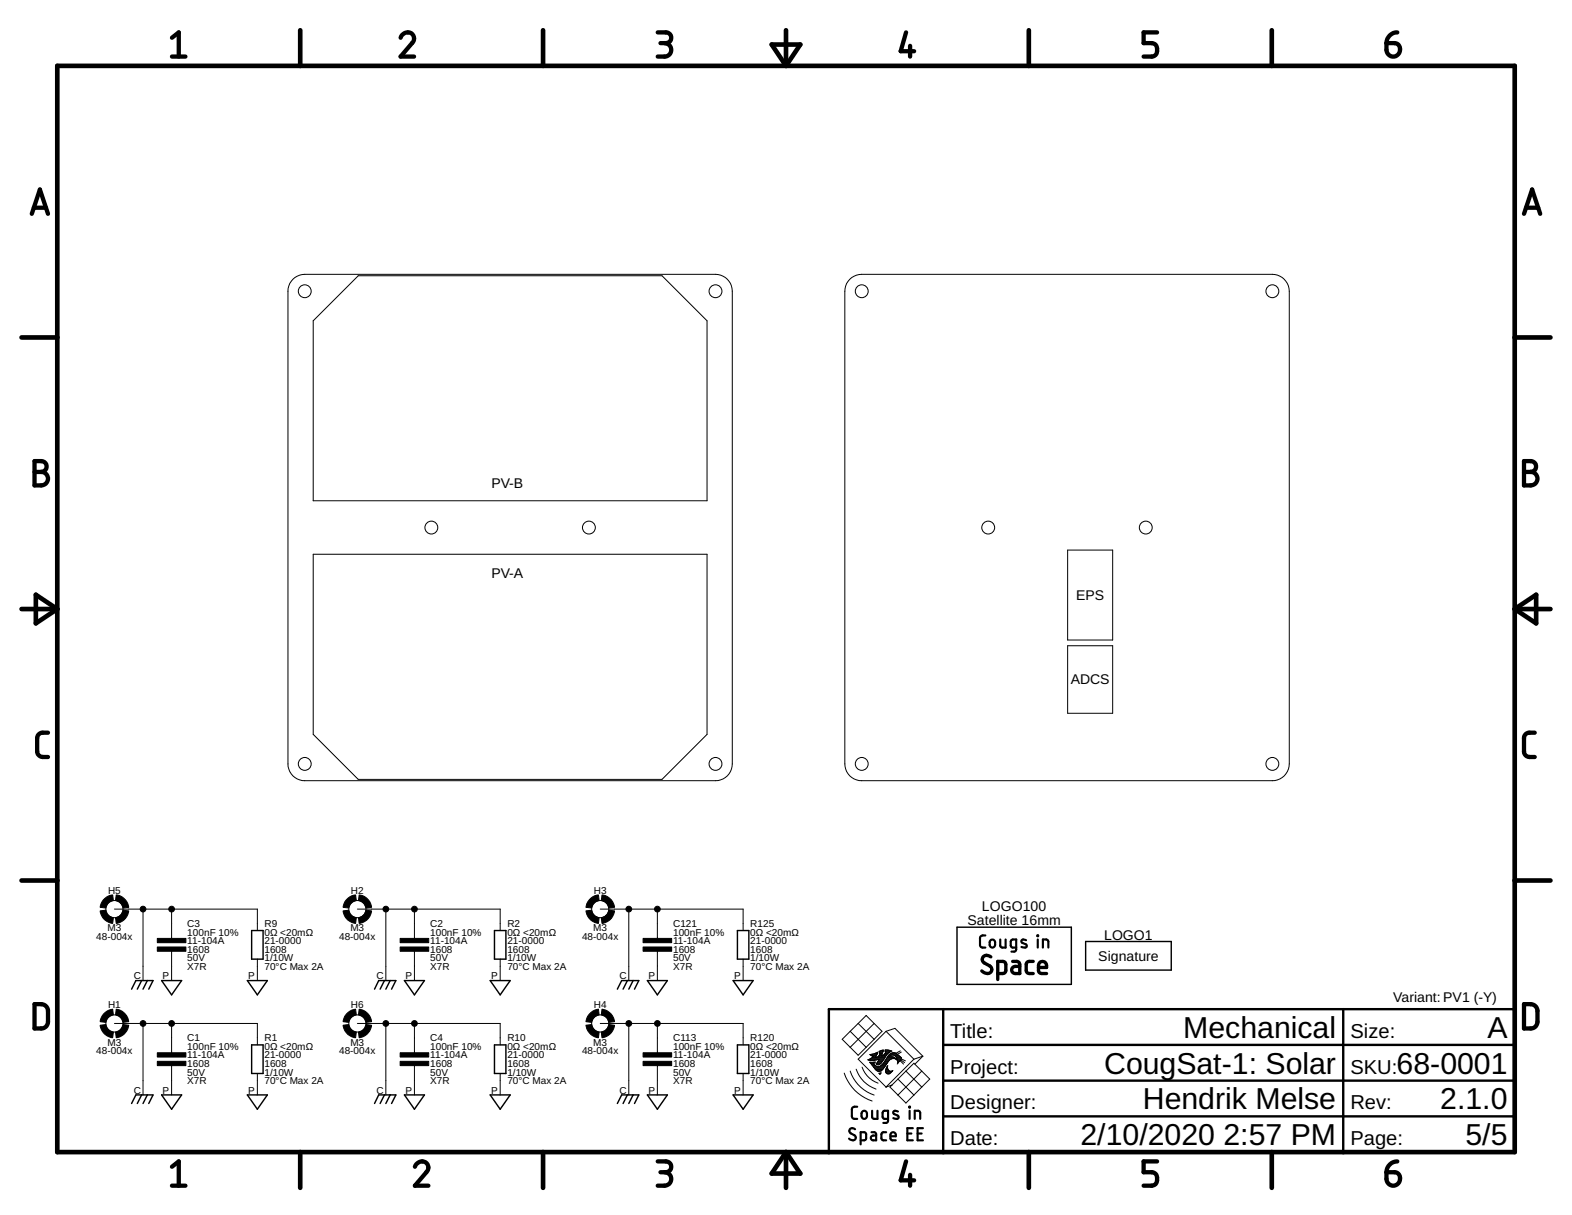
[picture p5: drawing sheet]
<svg xmlns="http://www.w3.org/2000/svg" width="279mm" height="216mm" viewBox="0 0 279 216" stroke-linecap="round" stroke-linejoin="round" font-family="sans-serif">
<g fill="none" stroke="#000" stroke-width=".18">
<path d="M52 49.6a3.1 3.1 0 0 1 2.2-.9h73a3 3 0 0 1 3 3.1v83.9a2.96 2.96 0 0 1-3 3h-73a2.96 2.96 0 0 1-3-3v-83.9a3 3 0 0 1 .8-2.2zM63.7 49h54l8 8v32h-70v-32zM151 49.6a3.1 3.1 0 0 1 2.2-.9h72.9a3 3 0 0 1 3.1 3.1v83.9a3 3 0 0 1-3.1 3h-72.9a2.96 2.96 0 0 1-3-3v-83.9a3 3 0 0 1 .8-2.2zM55.7 98.5h70v32l-8 8h-54l-8-8zM189.8 97.7h8v16h-8zM189.8 114.7h8v12h-8zM20.3 161.5h25.4v3.9M25.4 161.5v12.7M30.5 161.5v5.3M30.5 169v5.2M45.7 170.4v3.8M63.5 161.5h25.4v3.9"/>
<path d="M68.6 161.5v12.7M73.7 161.5v5.3M73.7 169v5.2M88.9 170.4v3.8M106.7 161.5h25.4v3.9M111.8 161.5v12.7M116.8 161.5v5.3M116.8 169v5.2M132.1 170.4v3.8M20.3 181.9h25.4v3.8M25.4 181.9v12.7M30.5 181.9v5.2"/>
<path d="M30.5 189.4v5.2M45.7 190.8v3.8M63.5 181.9h25.4v3.8M68.6 181.9v12.7M73.7 181.9v5.2M73.7 189.4v5.2M88.9 190.8v3.8M106.7 181.9h25.4v3.8M111.8 181.9v12.7M116.8 181.9v5.2M116.8 189.4v5.2M132.1 190.8v3.8"/>
<path d="M150.1 190.7a7.7 7.7 0 0 0 4.9 4.9M151.1 190.3a6.7 6.7 0 0 0 4.3 4.3M151.1 183.3l-1.4 1.4 2.8 2.8 2.9-2.8M151.1 183.3l2.8 2.8M152.2 190a5.6 5.6 0 0 0 3.5 3.5M152.5 181.9l1.4-1.5 2.9 2.9-1.4 1.4M152.5 181.9l-1.4 1.4M152.5 181.9l2.9 2.8M153.2 189.6a4.6 4.6 0 0 0 2.9 2.9M154.3 188.3h1.7M154.5 188.4h1M154.6 188.2h2.5"/>
<path d="M154.7 188.9h.7M154.7 187.5h1.1M154.8 189h.5M154.8 188h2.4M154.9 189.1h.4M154.9 187.6h.8M155 187.3h.9M155 188l-.8 .3 .8 .2 1.3-.3-.4 .7M155 189.2h.4M155 187.9h.7M155.1 189.4h.5M155.1 187.8l-.1 .2"/>
<path d="M155.1 187.7h.6M155.1 187.8h.6M155.2 189.5h.6M155.2 188.8h.3M155.2 189.6h2M155.3 189.7h1.8M155.4 181.9l-4.3 4.2M155.4 187.2h.6M155.4 188.9l.2-.2-1 .1a4 4 0 0 0 1.6 1.6l.4-.1M155.4 188.9l-.1 .1v.1M155.4 189.8h1.7M155.5 189.9h1.5"/>
<path d="M155.6 190.1h1.3M155.7 187.1h.3M155.7 187.9h1.6M155.7 190.2h1M155.7 187.6v.4M155.7 189h.8M155.8 189.1h.6M155.9 188.9h.7M155.9 190.3h.7M155.9 187h.1M156 187v.3l-.3 .3M156 187l-1.4 .4 .6 .3-.1 .1"/>
<path d="M156 188.8h.7M156 187.8h1.4M156 188.6h.8M156.1 188.5h.8M156.1 187.7h1.3M156.2 188.4h.8M156.2 187.6l-.5 .4M156.2 188.3h.9M156.2 187.6h.6M156.3 186.9h.7M156.3 190.8h.2M156.3 187.1h.5"/>
<path d="M156.3 187h.5M156.3 187.5h.5M156.4 187.3h.4M156.4 190.9h.1M156.4 189.5h.9M156.4 187.2h.4M156.4 186.8h.6M156.5 190.8l-.1 .1M156.6 190.6h.1M156.6 189.4h.8M156.6 190.6l-.4 .1 .2 .2M156.6 190.6l-.1 .2"/>
<path d="M156.7 189.2h.8M156.8 186.6h.2M156.8 187.2v.3M156.8 189.1h.7M156.9 187.6h.6M157 189h.6M157 186.9h-.2v.3M157 186.9v-.3l-.7 .2v.4l.1-.1-.2 .5M157 188.9h.7M157 187.5h.6M157.1 188.8h.7M157.2 187.3h.5"/>
<path d="M157.2 188.6h.7M157.3 187.2h.5M157.3 188.5h.7M157.3 186.8h1.1M157.3 186.6h.7M157.3 189.5l-.7 .8M157.4 188.4h.7M157.4 187.1h.5M157.4 190.4h1.1M157.4 190.3h.7M157.4 190.2v.3l.2 .3M157.4 190.2h.5"/>
<path d="M157.4 187h.7M157.4 190.5h1M157.4 190.1h.4M157.4 188.3h.8M157.5 190l-.1 .2M157.5 186.9h.8M157.5 183.3l4.9 4.9M157.5 183.3l-5 4.9 5 5M157.5 183.3l1.6-.6 4.9 5M157.5 189.9h.3M157.5 190.6h.8M157.5 188.2h1"/>
<path d="M157.5 189.8v.2M157.5 189.8h.3M157.6 189.7h.1M157.6 187.5l-1.1 1.5a.48 .48 0 0 1-.8 0l.2-.1M157.6 188h1.5M157.6 189.6l.2-.2v.7M157.6 189.6l-.1 .2M157.6 189.6h.1M157.6 190.8h.5M157.6 187.9h1.4M157.7 189.5h.1M157.7 188.9l-.4 .6"/>
<path d="M157.7 187.8h1M157.7 187.8a2.93 2.93 0 0 1-1.6 1.7h-.2l-.6-.4M157.8 187.2l-.2 .3M157.8 187.2l.7-.4-1.2-.2a.79 .79 0 0 1-.5 1v-.1M157.8 187.7h.4M157.8 190.1l.1 .1M157.9 190.2l.3 .2 .4-.1M157.9 187.6h.4M158 187.5h.6M158 187.5l-.3 .3M158.1 188.4l-.4 .5M158.1 187.3h1.4"/>
<path d="M158.2 190.8h-.6M158.3 187.2h1M158.5 190.4l-.3 .4M158.5 187.1h.6M158.6 190.3l.1-.1-.2 .2M158.6 190.3h.1M158.7 187.5h.9M159 187.6h.8M159.2 187.7h.7M159.2 188.2h.1M159.2 187.7l.2 .3M159.2 187.7l-.3-.2a.71 .71 0 0 0-.8 .3h.6l.6 .4-.6-.1-.6 .3"/>
<path d="M159.2 187.1h-.6l-.6 .4M159.2 187.1l.8 .7M159.3 187.8h.8M159.3 188.2l.2 .2M159.3 188.2h.1M159.3 188.3h.8M159.3 187.9h.9M159.4 188h.8M159.4 188v.2h-.1M159.4 188.2h.8M159.5 188.4h.5M159.5 188.4l.1 .5"/>
<path d="M159.5 188.5h.5M159.6 188.9l-.1 .2M159.6 188.6h.2M159.6 188.9h.1M159.6 191.7l2.8 2.9M159.6 188.8h.1M159.9 188.6l-.3 .3M160 188.5l.6 .6M160 188.5l-.1 .1M160 186.7l-.8 .5M160 187.8l.2 .1M160.1 188.3l.7 .5"/>
<path d="M160.2 188.2l.7 .3M160.2 186.9l-.7 .5M160.2 187.9l-.2 .6M161 190.3l1.4-1.4 2.8 2.8-1.4 1.5M161 190.3l-2.8 2.9 2.8 2.8 1.4-1.4M161 190.3l2.8 2.9M162.4 188.2l-4.9 5 1-.4M163.8 193.2l-1.4 1.4M163.8 190.3l-4.2 4.3M164 187.7l-1.6 .5M164 187.7l-1.4 1.4"/>
<circle cx="54.2" cy="51.8" r="1.14"/>
<circle cx="127.2" cy="51.8" r="1.14"/>
<circle cx="153.2" cy="51.8" r="1.14"/>
<circle cx="226.1" cy="51.8" r="1.14"/>
<circle cx="76.7" cy="93.7" r="1.14"/>
<circle cx="104.7" cy="93.7" r="1.14"/>
<circle cx="175.6" cy="93.7" r="1.14"/>
<circle cx="203.6" cy="93.7" r="1.14"/>
<circle cx="54.2" cy="135.7" r="1.14"/>
<circle cx="127.2" cy="135.7" r="1.14"/>
<circle cx="153.2" cy="135.7" r="1.14"/>
<circle cx="226.1" cy="135.7" r="1.14"/>
<circle cx="20.3" cy="161.5" r="1.52"/>
<circle cx="63.5" cy="161.5" r="1.52"/>
<circle cx="106.7" cy="161.5" r="1.52"/>
<circle cx="20.3" cy="181.9" r="1.52"/>
<circle cx="63.5" cy="181.9" r="1.52"/>
<circle cx="106.7" cy="181.9" r="1.52"/>
</g>
<g fill="none" stroke="#000" stroke-width=".83">
<path d="M10.2 11.7h259v193h-259zM53.4 5.4v6.3M96.5 5.4v6.3M137.2 7.9h5l-2.5 3.8zM139.7 5.4v6.3M182.9 5.4v6.3M226 5.4v6.3M3.8 60h6.4M269.2 60h6.4M3.8 108.2h6.4M6.4 105.7l3.8 2.5-3.8 2.6zM269.2 108.2h6.4"/>
<path d="M269.2 108.2l3.8-2.5v5.1zM3.8 156.5h6.4M269.2 156.5h6.4M53.4 204.7v6.4M96.5 204.7v6.4M139.7 204.7v6.4M139.7 204.7l2.5 3.8h-5zM182.9 204.7v6.4M226 204.7v6.4"/>
</g>
<g fill="none" stroke="#000" stroke-width=".76">
<path d="M30.6 6.7l1.2-.9v4.3M30.6 10.1h2.4M71.2 6.7a1.18 1.18 0 0 1 1.6-.9 1.18 1.18 0 0 1 .6 1.7l-2.2 2.6h2.4M116.9 5.8h1.4a.95 .95 0 0 1 1 .9 .95 .95 0 0 1-1 1h-.9M118.1 7.7a1.2 1.2 0 0 1 1.2 1.2 1.2 1.2 0 0 1-1.2 1.2h-1.2M161 5.8l-.9 3.3h2.4M161.8 8.1v2M205.7 5.8h-2.4v1.9h1.4a1.22 1.22 0 0 1 1 1.2 1.22 1.22 0 0 1-1 1.2h-1.4M246.4 7.7h1.5a1.2 1.2 0 0 1 .9 1.3 1.2 1.2 0 0 1-1.2 1 1.2 1.2 0 0 1-1.2-1.1zM248.3 5.8a1.92 1.92 0 0 0-1.9 1.9M5.7 38l1.4-4.3 1.4 4.3M6 36.9h2.2"/>
<path d="M270.9 38l1.4-4.3 1.4 4.3M271.2 36.9h2.2M6.1 81.9h1.2a.96 .96 0 0 1 1 1 .96 .96 0 0 1-1 1 1.2 1.2 0 0 1 1.2 1.2 1.2 1.2 0 0 1-1.2 1.2h-1.2zM6.1 83.9h1.2M270.9 81.9h1.2a.96 .96 0 0 1 .9 1 .96 .96 0 0 1-.9 1 1.2 1.2 0 0 1 1.2 1.2 1.2 1.2 0 0 1-1.2 1.2h-1.2zM270.9 83.9h1.2M8.5 130.2a1.65 1.65 0 0 0-1.6 .3l-.3 .6v2.4a1.01 1.01 0 0 0 1 1h.9M272.8 130.2a1.65 1.65 0 0 0-1.7 .3l-.2 .6v2.7l.2 .4a1.71 1.71 0 0 0 1.7 .3M6.1 178.4a2.43 2.43 0 0 1 2 .3l.3 .4 .1 .5v2.2l-.4 .7a2.35 2.35 0 0 1-2 .3zM270.9 178.4a2.43 2.43 0 0 1 1.9 .3l.3 .4 .2 .5-.1 2.2-.4 .7a2.35 2.35 0 0 1-1.9 .3zM30.6 207.3l1.2-.9v4.3M30.6 210.7h2.4"/>
<path d="M73.7 207.3a1.19 1.19 0 0 1 1.5-.9 1.19 1.19 0 0 1 .9 1.5l-2.4 2.8h2.4M116.9 206.4h1.4a.96 .96 0 0 1 1 .9 .96 .96 0 0 1-1 1h-.9M118.1 208.3a1.2 1.2 0 0 1 1.2 1.2 1.2 1.2 0 0 1-1.2 1.2h-1.2M161 206.4l-.9 3.3h2.4M161.8 208.8v1.9M205.7 206.4h-2.4v1.9h1.4a1.22 1.22 0 0 1 1 1.2 1.22 1.22 0 0 1-1 1.2h-1.4M246.4 208.3h1.5a1.2 1.2 0 0 1 .9 1.3 1.2 1.2 0 0 1-1.2 1.1 1.2 1.2 0 0 1-1.2-1.2zM248.3 206.4a1.95 1.95 0 0 0-1.9 1.9"/>
</g>
<path d="M167.6 179.3v25.4M238.7 179.3v25.4M269.2 179.3h-121.9v25.4M167.6 198.4h101.6M167.6 192h101.6M167.6 185.7h101.6" fill="none" stroke="#000" stroke-width=".42"/>
<g fill="none" stroke="#000" stroke-width=".38">
<path d="M175.1 166.2h-.5a.47 .47 0 0 0-.4 .5l.1 1.5 .2 .2h.6M176.1 167h.4l.2 .1 .2 .8a.49 .49 0 0 1-.5 .5 .49 .49 0 0 1-.5-.5v-.6zM177.8 166.9v1.3l.3 .2h.6v-1.5M180.6 168.4l-.9-.1-.1-.3 .1-1 .9-.1v2l-.2 .2h-.6M182.4 167.1a.54 .54 0 0 0-.9 .1l.1 .3 .9 .5a.28 .28 0 0 1-.3 .4l-.7-.1M184.4 166.2h.1v.1h-.1zM184.4 166.9v1.5M185.4 168.4v-1.5l.8 .1 .1 1.4M152.4 196.7h-.5a.47 .47 0 0 0-.5 .4l.1 1.5 .2 .2h.7M153.2 197.5l.5-.1a.81 .81 0 0 1 0 1.4h-.3l-.2-.3-.1-.6zM155 197.4v1.2l.4 .2h.6v-1.4M157.8 198.8h-.7l-.2-.2v-.9l.2-.3h.7v1.8l-.2 .3h-.6"/>
<path d="M159.6 197.5a.54 .54 0 0 0-.9 .1l.1 .3 .9 .4v.4a.75 .75 0 0 1-.9 0M161.6 196.7h.1v.1h-.1zM161.7 197.4v1.4M162.6 198.8v-1.4l.8 .1 .2 1.3M152 200.7a.54 .54 0 0 0-.8-.1 .54 .54 0 0 0 0 .8l.7 .3a.49 .49 0 0 1 .1 .7 .49 .49 0 0 1-.6 .2l-.5-.3M153 202.6h.7l.2-.2v-1l-.2-.2h-.7v2.1M154.9 201.2h.6l.2 .2v1.2h-.5a.42 .42 0 0 1-.4-.4 .42 .42 0 0 1 .4-.4h.5M157.5 201.2h-.6l-.2 .3 .1 1 .7 .1M158.3 201.9h.9a.5 .5 0 0 0-.3-.7 .5 .5 0 0 0-.6 .5l.1 .8 .8 .1M161.3 201.4h.7M162.2 200.5h-.9v2.1h.9M163.1 201.4h.7"/>
<path d="M164 200.5h-.9v2.1h.9"/>
</g>
<path d="M176.1 170a.85 .85 0 0 0-1-.2 .85 .85 0 0 0-.5 .9l.3 .4 1 .5a.77 .77 0 0 1 .2 1.2 .77 .77 0 0 1-1.1 .1l-.5-.4M177.3 173l1.3-.1 .2-.3v-1.2a.51 .51 0 0 0-.6-.6h-.9v3.3M180 170.8l.9 .1 .2 .1 .2 .4v1.6h-.9a.64 .64 0 0 1-.6-.6 .64 .64 0 0 1 .6-.7h.9M183.6 170.8l-.8 .1-.3 .1-.1 .4 .1 1.4 .4 .2h.7M184.6 171.9h1.4a.75 .75 0 0 0-.5-1 .75 .75 0 0 0-.9 .7l.1 1.2 .4 .2h.9" fill="none" stroke="#000" stroke-width=".59"/>
<g fill="none" stroke="#000" stroke-width=".25">
<path d="M23.4 175.8l.8-1.6h3l-.8 1.6M25.2 174.2l-.8 1.6M26.2 174.2l-.8 1.6M28.7 174.2h3.6l-1.8 2.6zM44 174.2h3.5l-1.8 2.6zM44.7 165.4h2.1v5h-2.1zM66.6 175.8l.7-1.6h3.1l-.8 1.6M68.3 174.2l-.7 1.6M69.3 174.2l-.7 1.6M71.9 174.2h3.5l-1.7 2.6zM87.1 174.2h3.6l-1.8 2.6zM87.9 165.4h2v5h-2z"/>
<path d="M109.7 175.8l.8-1.6h3l-.7 1.6M111.5 174.2l-.8 1.6M112.5 174.2l-.7 1.6M115.1 174.2h3.5l-1.8 2.6zM130.3 174.2h3.6l-1.8 2.6zM131.1 165.4h2v5h-2zM170.1 164.8h20.3v10.1h-20.3zM193 167.3h15.2v5.1h-15.2zM23.4 196.1l.8-1.5h3l-.8 1.5M25.2 194.6l-.8 1.5M26.2 194.6l-.8 1.5M28.7 194.6h3.6l-1.8 2.5z"/>
<path d="M44 194.6h3.5l-1.8 2.5zM44.7 185.7h2.1v5.1h-2.1zM66.6 196.1l.7-1.5h3.1l-.8 1.5M68.3 194.6l-.7 1.5M69.3 194.6l-.7 1.5M71.9 194.6h3.5l-1.7 2.5zM87.1 194.6h3.6l-1.8 2.5zM87.9 185.7h2v5.1h-2zM109.7 196.1l.8-1.5h3l-.7 1.5M111.5 194.6l-.8 1.5M112.5 194.6l-.7 1.5M115.1 194.6h3.5l-1.8 2.5z"/>
<path d="M130.3 194.6h3.6l-1.8 2.5zM131.1 185.7h2v5.1h-2z"/>
</g>
<g fill="#000" stroke="#000" stroke-width=".18">
<path d="M17.8 161.9l1-.2a1.51 1.51 0 0 0 1.4 1.4l-.2 1a2.52 2.52 0 0 1-2.2-2.2z" fill-rule="evenodd"/>
<path d="M18.4 159.9a2.46 2.46 0 0 1 1.6-.9l.2 1a1.51 1.51 0 0 0-1.4 1.4l-1-.2 .1-.6z" fill-rule="evenodd"/>
<path d="M21.9 161.7l1 .2a2.53 2.53 0 0 1-2.2 2.2l-.2-1a1.56 1.56 0 0 0 1.4-1.4z" fill-rule="evenodd"/>
<path d="M20.7 159a2.53 2.53 0 0 1 2.2 2.2l-1 .2a1.57 1.57 0 0 0-1.4-1.4z" fill-rule="evenodd"/>
<path d="M61 161.9l1-.2a1.56 1.56 0 0 0 1.3 1.4l-.1 1a2.48 2.48 0 0 1-2.2-2.2z" fill-rule="evenodd"/>
<path d="M61.8 159.6l.8-.4 .6-.2 .1 1a1.56 1.56 0 0 0-1.3 1.4l-1-.2v-.2a2.39 2.39 0 0 1 .8-1.4z" fill-rule="evenodd"/>
<path d="M65 161.7l1 .2a2.48 2.48 0 0 1-2.2 2.2l-.1-1a1.56 1.56 0 0 0 1.3-1.4z" fill-rule="evenodd"/>
<path d="M63.8 159a2.49 2.49 0 0 1 2.2 2.2l-1 .2a1.57 1.57 0 0 0-1.3-1.4z" fill-rule="evenodd"/>
<path d="M104.1 161.9l1.1-.2a1.56 1.56 0 0 0 1.3 1.4l-.1 1a2.52 2.52 0 0 1-2.3-2.2z" fill-rule="evenodd"/>
<path d="M104.7 159.9a2.34 2.34 0 0 1 1.7-.9l.1 1a1.57 1.57 0 0 0-1.3 1.4l-1.1-.2 .2-.6z" fill-rule="evenodd"/>
<path d="M108.2 161.7l1 .2a2.48 2.48 0 0 1-2.2 2.2l-.1-1a1.51 1.51 0 0 0 1.3-1.4z" fill-rule="evenodd"/>
<path d="M107 159a2.53 2.53 0 0 1 2.2 2.2l-1 .2a1.51 1.51 0 0 0-1.3-1.4z" fill-rule="evenodd"/>
<path d="M17.8 182.2l1-.1a1.46 1.46 0 0 0 1.4 1.3l-.2 1a2.52 2.52 0 0 1-2.2-2.2z" fill-rule="evenodd"/>
<path d="M18.4 180.2a2.59 2.59 0 0 1 1.6-.9l.2 1a1.51 1.51 0 0 0-1.4 1.4l-1-.2 .1-.6z" fill-rule="evenodd"/>
<path d="M20.5 183.4a1.51 1.51 0 0 0 1.4-1.3l1 .1a2.59 2.59 0 0 1-2.2 2.2z" fill-rule="evenodd"/>
<path d="M20.7 179.3a2.59 2.59 0 0 1 2.2 2.2l-1 .2a1.57 1.57 0 0 0-1.4-1.4z" fill-rule="evenodd"/>
<path d="M61 182.2l1-.1a1.51 1.51 0 0 0 1.3 1.3l-.1 1a2.48 2.48 0 0 1-2.2-2.2z" fill-rule="evenodd"/>
<path d="M61.8 179.9l.8-.4 .6-.2 .1 1a1.56 1.56 0 0 0-1.3 1.4l-1-.2v-.2a2.39 2.39 0 0 1 .8-1.4z" fill-rule="evenodd"/>
<path d="M63.7 183.4a1.51 1.51 0 0 0 1.3-1.3l1 .1a2.53 2.53 0 0 1-2.2 2.2z" fill-rule="evenodd"/>
<path d="M63.8 179.3a2.54 2.54 0 0 1 2.2 2.2l-1 .2a1.57 1.57 0 0 0-1.3-1.4z" fill-rule="evenodd"/>
<path d="M104.1 182.2l1.1-.1a1.51 1.51 0 0 0 1.3 1.3l-.1 1a2.52 2.52 0 0 1-2.3-2.2z" fill-rule="evenodd"/>
<path d="M104.7 180.2a2.47 2.47 0 0 1 1.7-.9l.1 1a1.57 1.57 0 0 0-1.3 1.4l-1.1-.2 .2-.6z" fill-rule="evenodd"/>
<path d="M106.9 183.4a1.46 1.46 0 0 0 1.3-1.3l1 .1a2.52 2.52 0 0 1-2.2 2.2z" fill-rule="evenodd"/>
<path d="M107 179.3a2.59 2.59 0 0 1 2.2 2.2l-1 .2a1.51 1.51 0 0 0-1.3-1.4z" fill-rule="evenodd"/>
<circle cx="25.4" cy="161.5" r=".51"/>
<circle cx="30.5" cy="161.5" r=".51"/>
<circle cx="68.6" cy="161.5" r=".51"/>
<circle cx="73.7" cy="161.5" r=".51"/>
<circle cx="111.8" cy="161.5" r=".51"/>
<circle cx="116.8" cy="161.5" r=".51"/>
<circle cx="25.4" cy="181.9" r=".51"/>
<circle cx="30.5" cy="181.9" r=".51"/>
<circle cx="68.6" cy="181.9" r=".51"/>
<circle cx="73.7" cy="181.9" r=".51"/>
<circle cx="111.8" cy="181.9" r=".51"/>
<circle cx="116.8" cy="181.9" r=".51"/>
</g>
<path d="M28 166.8h5v.7h-5zM28 168.3h5v.7h-5zM71.1 166.8h5.1v.7h-5.1zM71.1 168.3h5.1v.7h-5.1zM114.3 166.8h5.1v.7h-5.1zM114.3 168.3h5.1v.7h-5.1zM28 187.1h5v.7h-5zM28 188.6h5v.8h-5zM71.1 187.1h5.1v.7h-5.1zM71.1 188.6h5.1v.8h-5.1zM114.3 187.1h5.1v.7h-5.1zM114.3 188.6h5.1v.8h-5.1z" fill="#000" stroke="#000" stroke-width=".18"/>
<g font-size="5.4">
<text x="210.3" y="184.4">Mechanical</text>
<text x="264.4" y="184.4">A</text>
<text x="196.3" y="190.8">CougSat-1: Solar</text>
<text x="248.2" y="190.8">68-0001</text>
<text x="203.1" y="197.1">Hendrik Melse</text>
<text x="256" y="197.1">2.1.0</text>
<text x="192" y="203.5">2/10/2020</text>
<text x="217.4" y="203.5">2:57 PM</text>
<text x="260.5" y="203.5">5/5</text>
</g>
<g font-size="3.6">
<text x="168.9" y="184.4">Title:</text>
<text x="240" y="184.4">Size:</text>
<text x="168.9" y="190.8">Project:</text>
<text x="240" y="190.8">SKU:</text>
<text x="168.9" y="197.1">Designer:</text>
<text x="240" y="197.1">Rev:</text>
<text x="168.9" y="203.5">Date:</text>
<text x="240" y="203.5">Page:</text>
</g>
<g font-size="2.5">
<text x="87.3" y="86.6">PV-B</text>
<text x="87.3" y="102.6">PV-A</text>
<text x="191.3" y="106.6">EPS</text>
<text x="190.3" y="121.6">ADCS</text>
<text x="174.5" y="161.9">LOGO100</text>
<text x="172" y="164.4">Satellite 16mm</text>
<text x="196.2" y="167.1">LOGO1</text>
<text x="195.2" y="170.7">Signature</text>
<text x="247.6" y="178.1">Variant: PV1 (-Y)</text>
</g>
<g font-size="1.8">
<text x="19.2" y="158.9">H5</text>
<text x="62.4" y="158.9">H2</text>
<text x="105.5" y="158.9">H3</text>
<text x="17.1" y="167">48-004x</text>
<text x="19.1" y="165.5">M3</text>
<text x="33.3" y="167.8">11-104A</text>
<text x="33.3" y="166.2">100nF 10%</text>
<text x="33.3" y="164.7">C3</text>
<text x="47" y="167.8">21-0000</text>
<text x="47" y="166.2">0Ω &lt;20mΩ</text>
<text x="47" y="164.7">R9</text>
<text x="60.3" y="167">48-004x</text>
<text x="62.3" y="165.5">M3</text>
<text x="76.5" y="167.8">11-104A</text>
<text x="76.5" y="166.2">100nF 10%</text>
<text x="76.5" y="164.7">C2</text>
<text x="90.2" y="167.8">21-0000</text>
<text x="90.2" y="166.2">0Ω &lt;20mΩ</text>
<text x="90.2" y="164.7">R2</text>
<text x="103.4" y="167">48-004x</text>
<text x="105.5" y="165.5">M3</text>
<text x="119.6" y="167.8">11-104A</text>
<text x="119.6" y="166.2">100nF 10%</text>
<text x="119.6" y="164.7">C121</text>
<text x="133.3" y="167.8">21-0000</text>
<text x="133.3" y="166.2">0Ω &lt;20mΩ</text>
<text x="133.3" y="164.7">R125</text>
<text x="23.8" y="174">C</text>
<text x="28.9" y="174">P</text>
<text x="33.3" y="169.3">1608</text>
<text x="33.3" y="170.8">50V</text>
<text x="33.3" y="172.3">X7R</text>
<text x="44.1" y="174">P</text>
<text x="47" y="169.3">1608</text>
<text x="47" y="170.8">1/10W</text>
<text x="47" y="172.3">70°C Max 2A</text>
<text x="66.9" y="174">C</text>
<text x="72.1" y="174">P</text>
<text x="76.5" y="169.3">1608</text>
<text x="76.5" y="170.8">50V</text>
<text x="76.5" y="172.3">X7R</text>
<text x="87.3" y="174">P</text>
<text x="90.2" y="169.3">1608</text>
<text x="90.2" y="170.8">1/10W</text>
<text x="90.2" y="172.3">70°C Max 2A</text>
<text x="110.1" y="174">C</text>
<text x="115.2" y="174">P</text>
<text x="119.6" y="169.3">1608</text>
<text x="119.6" y="170.8">50V</text>
<text x="119.6" y="172.3">X7R</text>
<text x="130.5" y="174">P</text>
<text x="133.3" y="169.3">1608</text>
<text x="133.3" y="170.8">1/10W</text>
<text x="133.3" y="172.3">70°C Max 2A</text>
<text x="19.2" y="179.2">H1</text>
<text x="62.4" y="179.2">H6</text>
<text x="105.5" y="179.2">H4</text>
<text x="19.1" y="185.8">M3</text>
<text x="33.3" y="185">C1</text>
<text x="47" y="185">R1</text>
<text x="62.3" y="185.8">M3</text>
<text x="76.5" y="185">C4</text>
<text x="90.2" y="185">R10</text>
<text x="105.5" y="185.8">M3</text>
<text x="119.6" y="185">C113</text>
<text x="133.3" y="185">R120</text>
<text x="17.1" y="187.3">48-004x</text>
<text x="33.3" y="188.1">11-104A</text>
<text x="33.3" y="189.6">1608</text>
<text x="33.3" y="191.1">50V</text>
<text x="33.3" y="186.6">100nF 10%</text>
<text x="47" y="189.6">1608</text>
<text x="47" y="191.1">1/10W</text>
<text x="47" y="188.1">21-0000</text>
<text x="47" y="186.6">0Ω &lt;20mΩ</text>
<text x="60.3" y="187.3">48-004x</text>
<text x="76.5" y="188.1">11-104A</text>
<text x="76.5" y="189.6">1608</text>
<text x="76.5" y="191.1">50V</text>
<text x="76.5" y="186.6">100nF 10%</text>
<text x="90.2" y="189.6">1608</text>
<text x="90.2" y="191.1">1/10W</text>
<text x="90.2" y="188.1">21-0000</text>
<text x="90.2" y="186.6">0Ω &lt;20mΩ</text>
<text x="103.4" y="187.3">48-004x</text>
<text x="119.6" y="188.1">11-104A</text>
<text x="119.6" y="189.6">1608</text>
<text x="119.6" y="191.1">50V</text>
<text x="119.6" y="186.6">100nF 10%</text>
<text x="133.3" y="189.6">1608</text>
<text x="133.3" y="191.1">1/10W</text>
<text x="133.3" y="188.1">21-0000</text>
<text x="133.3" y="186.6">0Ω &lt;20mΩ</text>
<text x="23.8" y="194.3">C</text>
<text x="28.9" y="194.3">P</text>
<text x="33.3" y="192.7">X7R</text>
<text x="44.1" y="194.3">P</text>
<text x="47" y="192.7">70°C Max 2A</text>
<text x="66.9" y="194.3">C</text>
<text x="72.1" y="194.3">P</text>
<text x="76.5" y="192.7">X7R</text>
<text x="87.3" y="194.3">P</text>
<text x="90.2" y="192.7">70°C Max 2A</text>
<text x="110.1" y="194.3">C</text>
<text x="115.2" y="194.3">P</text>
<text x="119.6" y="192.7">X7R</text>
<text x="130.5" y="194.3">P</text>
<text x="133.3" y="192.7">70°C Max 2A</text>
</g>
</svg>
